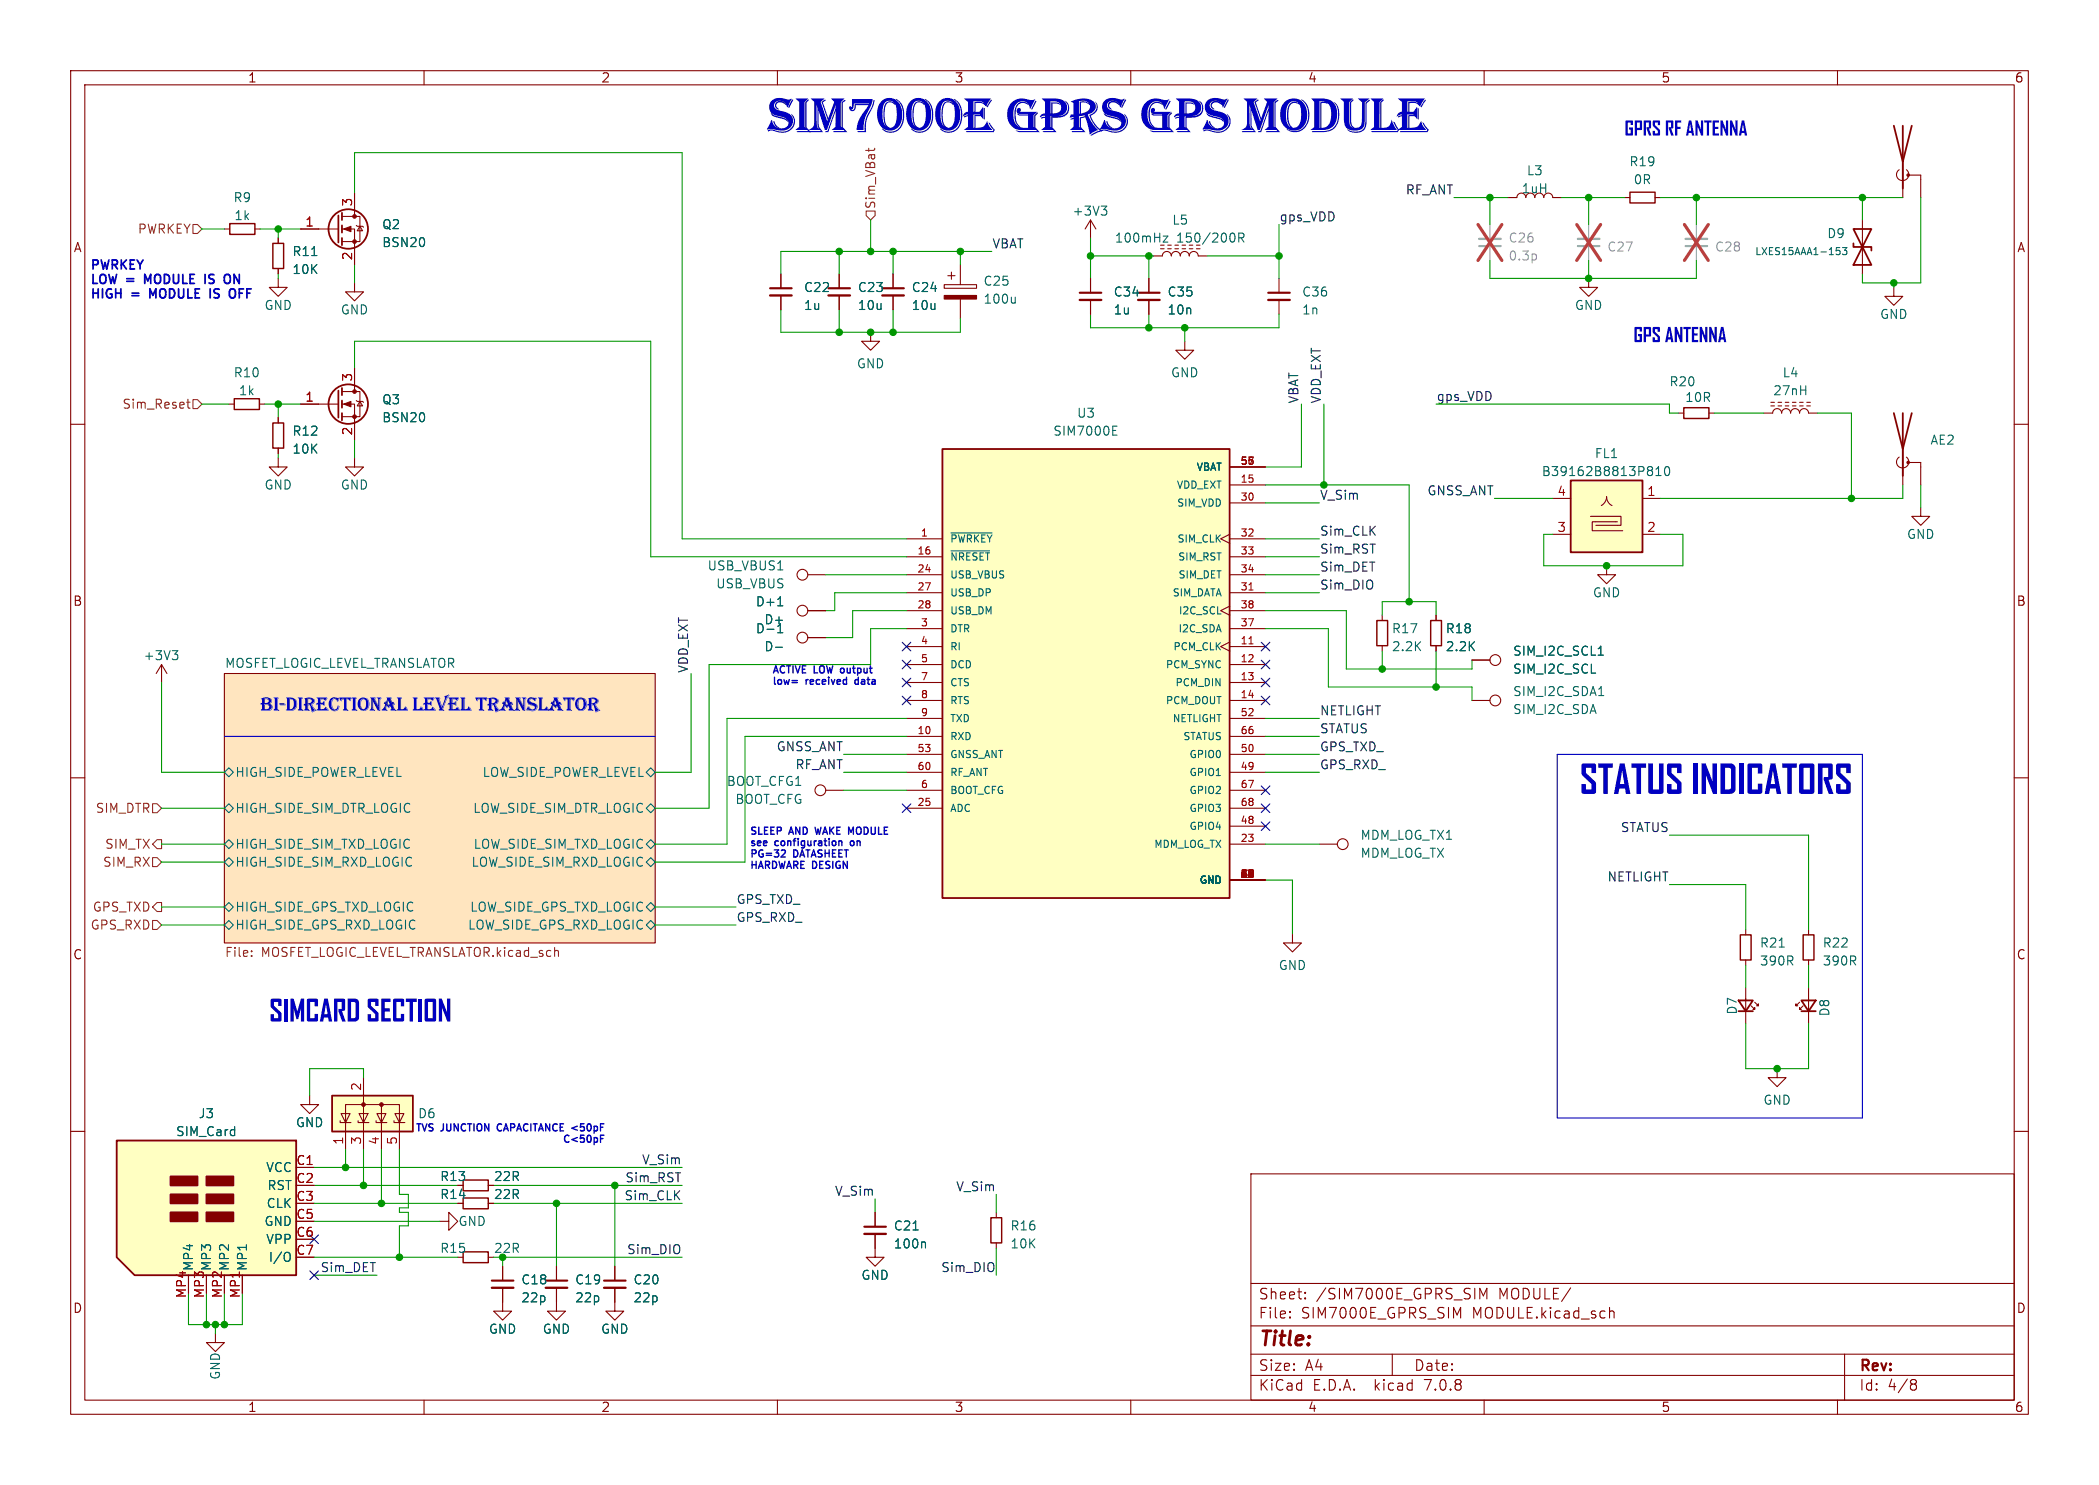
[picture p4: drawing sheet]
<svg xmlns="http://www.w3.org/2000/svg" width="297mm" height="210mm" viewBox="0 0 297 210" stroke-linecap="round" stroke-linejoin="round" font-family="sans-serif">
<g fill="none" stroke="#840000" stroke-width=".15">
<path d="M10 10h277v190h-277zM12 12h273v186h-273zM60 10v2M110 10v2M160 10v2M210 10v2M260 10v2M31.7 32.4h.8M36.1 32.4h.7M39.4 39.4v1.2h1.2l-1.2 1.3-1.3-1.3h1.3M39.4 33.7v.7M39.4 38v.7"/>
<path d="M42.5 32.4h5.4M48.4 32.4h1.8v5.1M48.4 30.6h2.5v3.6h-2.5M50.2 27.3v3.3M50.4 31.9l.1 .1h.8l.1 .1M50.9 32l.4 .6h-.8zM110.5 38.7v2.1M118.7 38.7v2.1M126.4 38.7v2.1M134.1 39h1M134.6 38.5v1M135.9 37.5v2.8"/>
<path d="M154.3 31.1l-.8 1.3M154.3 31.1v2.6M154.3 39.4v2M154.3 31.1l.8 1.3M162.6 39.4v2M163.2 36.2h1.3a.64 .64 0 0 1 .6-.6 .64 .64 0 0 1 .6 .6 .64 .64 0 0 1 .7-.6 .64 .64 0 0 1 .6 .6 .64 .64 0 0 1 .6-.6 .64 .64 0 0 1 .7 .6 .64 .64 0 0 1 .6-.6 .64 .64 0 0 1 .6 .6h1.3M164.2 35.2h.5M165.2 35.2h.5M165.2 34.7h.5M166.2 35.2h.6M167.3 35.2h.5M168.3 35.2h.5"/>
<path d="M169.3 35.2h.5M181 39.4v2M213.4 27.9h1.2a.64 .64 0 0 1 .7-.6 .64 .64 0 0 1 .6 .6M218.4 27.9a.64 .64 0 0 1 .7-.6 .64 .64 0 0 1 .6 .6h1.3M224.8 39.4v1.2h1.3l-1.3 1.3-1.3-1.3h1.3M229.9 27.9h.7M234.2 27.9h.7M263.5 31.1v7.6M268.7 24a.85 .85 0 0 0-.1 1.3 .85 .85 0 0 0 1.3 0 .85 .85 0 0 0-.2-1.3M269.2 22.9v5M270 24.8h1.8v3.1M10 60h2"/>
<path d="M32.4 57.2h.7M36.7 57.2h.8M39.4 59.1v.7M42.5 57.2h5.4M48.4 57.2h1.8v5M48.4 55.4h2.5v3.5h-2.5M50.2 40v1.3h1.2l-1.2 1.2-1.3-1.2h1.3M50.2 52.1v3.3M50.4 56.6l.1 .2h.8l.1 .1M50.9 56.8l.4 .6h-.8zM110.5 41.8v2M118.7 41.8v2"/>
<path d="M123.2 47v1.3h1.3l-1.3 1.2-1.3-1.2h1.3M126.4 41.8v2M133.6 40.3h4.6v.5h-4.6zM135.9 42.3v2.8M154.3 42.4v2.1M162.6 42.4v2.1M167.6 48.3v1.2h1.3l-1.3 1.3-1.2-1.3h1.2M181 42.4v2.1M237.5 58.4h.8M241.8 58.4h.8M249.6 58.4h1.2a.64 .64 0 0 1 .7-.6 .64 .64 0 0 1 .6 .6 .64 .64 0 0 1 .6-.6 .64 .64 0 0 1 .7 .6 .64 .64 0 0 1 .6-.6 .64 .64 0 0 1 .6 .6 .64 .64 0 0 1 .7-.6 .64 .64 0 0 1 .6 .6h1.3M250.6 57.4h.5"/>
<path d="M250.6 56.9h.5M251.6 57.4h.5M251.6 56.9h.5M252.6 57.4h.5M252.6 56.9h.5M253.6 57.4h.5M253.6 56.9h.5M254.6 57.4h.5M254.6 56.9h.5M255.7 57.4h.5M255.7 56.9h.5M268 40.6v1.3h1.2l-1.2 1.3-1.3-1.3h1.3"/>
<path d="M285 60h2M39.4 64.8v1.2h1.2l-1.2 1.3-1.3-1.3h1.3M39.4 63.4v.7M50.2 64.8v1.2h1.2l-1.2 1.3-1.3-1.3h1.3M128.3 76.2h5M128.3 78.7h5M174 75.6l-1.3 .6 1.3 .6M174 76.2h5.1M174 68.6h5.1M174 78.7h5.1M174 71.1h5.1M174 66h5.1"/>
<path d="M219.7 70.5h2.5M219.7 75.6h2.5M225 73h4.4v1.3h-3.6M226.6 71.5l.5-.5 .2-.8 .3 .8 .5 .5M228.9 73.8h-3.6v1.3h4.3M232.4 70.5h2.5M232.4 75.6h2.5M268.7 64.6a.85 .85 0 0 0-.1 1.3 .85 .85 0 0 0 1.3 0 .85 .85 0 0 0-.2-1.3M269.2 63.5v5.1M270 65.4h1.8v3.2M271.8 71.8v1.2h1.2l-1.2 1.3-1.3-1.3h1.3M22.9 94l-.8 1.3"/>
<path d="M22.9 94v2.5M22.9 94l.7 1.3M31.7 95.3h61v38.1h-61zM114.3 86.4h2.5M114.3 90.2h2.5M114.3 81.3h2.5M128.3 86.4h5M128.3 81.3h5M128.3 91.4h5M128.3 94h5M128.3 96.5h5M128.3 99.1h5"/>
<path d="M128.3 83.8h5M128.3 88.9h5M174 90.8l-1.3 .6 1.3 .7M174 85.7l-1.3 .7 1.3 .6M174 86.4h5.1M174 81.3h5.1M174 91.4h5.1M174 94h5.1M174 96.5h5.1M174 99.1h5.1M174 83.8h5.1M174 88.9h5.1"/>
<path d="M195.6 87v.8M195.6 91.3v.8M10 110h2M116.8 111.8h2.6M128.3 111.8h5M128.3 104.1h5M128.3 114.3h5M128.3 109.2h5M128.3 106.7h5M128.3 101.6h5M174 111.8h5.1M174 104.1h5.1"/>
<path d="M174 119.4h5.1M174 114.3h5.1M174 116.8h5.1M174 109.2h5.1M174 106.7h5.1M174 101.6h5.1M285 110h2M174 124.5h5.1M182.9 132.1v1.3h1.2l-1.2 1.2-1.3-1.2h1.3M247 131.4v.8M247 135.8v.7M247 139.7v5.1"/>
<path d="M10 160h2M43.8 154.9v1.3h1.3l-1.3 1.3-1.3-1.3h1.3M48.1 158.5v.3h1.6M48.3 157.5h1.2l-.6 1.3zM48.9 158.8v-2.6h5.1v2.6M48.9 158.8v3.8M50.7 158.5v.3h1.5M50.8 157.5h1.3l-.7 1.3zM51.4 152.4v10.2M53.2 158.5v.3h1.5M53.3 157.5h1.3l-.6 1.3zM54 156.2h2.5v2.6"/>
<path d="M54 158.8v3.8M55.8 158.5v.3h1.5M55.9 157.5h1.2l-.6 1.3zM56.5 158.8v3.8M247.8 142.2l.5 .5v-.2v.2h-.3M248.3 141.7l.5 .5v-.2v.2h-.3M285 160h2M62.2 172.7h1.3v-1.2l1.3 1.2-1.3 1.3v-1.3M69.1 167.6h.7M69.1 177.8h.7M69.1 170.2h.7M71.1 179.1v2"/>
<path d="M78.7 179.1v2M87 179.1v2M123.8 174.5v3.3h1.3l-1.3 1.3-1.2-1.3h1.2M123.8 171.5v2M141 171.5v.7M141 175.8v.7M177 166h108v32h-108zM30.5 188.6v1.3h1.2l-1.2 1.2-1.3-1.2h1.3M60 198v2M71.1 182.1v3.3h1.3l-1.3 1.3-1.3-1.3h1.3M78.7 182.1v3.3h1.3l-1.3 1.3-1.2-1.3h1.2M87 182.1v3.3h1.3l-1.3 1.3-1.3-1.3h1.3"/>
<path d="M110 198v2M160 198v2M177 194.5h108M177 191.5h108M177 187.5h108M177 181.5h108M182.5 186.3h.1l-.1 .1M182.5 186.3v.1M182.5 185.5v.1M182.5 185.5h.1l-.1 .1M184.7 183.6v.1M184.7 183.6h-.1l.1 .1"/>
<path d="M184.7 182.8v.1M184.7 182.8h-.1l.1 .1M197 191.5v3M206.2 186l.5-1.1v1.5M209.4 183.7v-1.5l.5 1.1 .5-1.1v1.5M210 198v2M227.7 185.5a.37 .37 0 0 1 .7 .1v.8M260 198v2M261 191.5v6.5M270.6 195.1h.3l.3 .3-.1 .2-.2 .1M270.6 195.7h.3M270.9 195.7l.2 .2 .1 .4-.3 .3h-.3"/>
<circle cx="113.5" cy="81.3" r=".76"/>
<circle cx="113.5" cy="86.4" r=".76"/>
<circle cx="113.5" cy="90.2" r=".76"/>
<circle cx="116.1" cy="111.8" r=".76"/>
</g>
<path d="M31.7 95.3h61v38.1h-61z" fill="#ffe5bf" stroke="#ffe5bf" stroke-width=".14"/>
<g fill="none" stroke="#006464" stroke-width=".15">
<path d="M44.1 36.1h.7M155.8 29.2h.8l-.4 .4M156.4 29.6l.2 .3v.3l-.2 .2M164.6 33.4h.7l-.7 .8h.7M174.7 33.2v.8M175.3 33.6h.6l.1-.2v-.3l-.2-.1h-.5v1.2M175.6 33.6l.4 .6M259.8 35h.5M259.9 35.4h.3l.2 .2-.1 .3-.4 .1M260.7 35h.6l-.3 .4 .3 .1v.4l-.2 .1-.4-.1M143.7 42v.9M143.7 42.7l-.2 .2"/>
<path d="M134.6 75.4h5.8M134.6 77.9h5.4M157.4 60.9h.5M157.4 61.5h.7M157.4 60.3h.7M234.3 67.3h.7M234.3 66.3l.4-.3v1.3M235.6 66.1l.2-.1a.69 .69 0 0 1 .3 1.1l-.2 .2a.68 .68 0 0 1-.3-1.2zM24.4 92h.8l-.5 .5M24.9 92.5l.3 .2v.3l-.3 .3M109.7 91.5h1M110 85.7h.8"/>
<path d="M110 89.5h.8M110 80.6h.8M110.4 88.2v1.3M31.7 109.2l.7-.6 .6 .6-.6 .7zM31.7 114.3l.7-.6 .6 .6-.6 .6zM31.7 119.4l.7-.7 .6 .7-.6 .6zM91.4 109.2l.7-.6 .6 .6-.6 .7zM91.4 114.3l.7-.6 .6 .6-.6 .6zM91.4 119.4l.7-.7 .6 .7-.6 .6zM31.7 121.9l.7-.6 .6 .6-.6 .7zM31.7 128.3l.7-.7 .6 .7-.6 .6zM32.4 130.2l.6 .6-.6 .6-.7-.6z"/>
<path d="M91.4 121.9l.7-.6 .6 .6-.6 .7zM91.4 130.8l.7-.6 .6 .6-.6 .6zM91.4 128.3l.7-.7 .6 .7-.6 .6zM251.8 133.9h.7M129.2 173.9h.7M130.8 175.6l.2 .2v.7"/>
</g>
<path d="M35.6 135.1v.2M35.6 134.5v.1" fill="none" stroke="#725600" stroke-width=".15"/>
<path d="M32.5 31.6h3.6v1.5h-3.6zM38.6 34.4h1.5v3.6h-1.5zM230.6 27.2h3.6v1.5h-3.6zM33.1 56.4h3.6v1.5h-3.6zM38.6 59.8h1.5v3.6h-1.5zM238.3 57.7h3.5v1.5h-3.5zM194.8 87.8h1.5v3.5h-1.5zM246.3 132.2h1.5v3.6h-1.5zM65.5 166.9h3.6v1.5h-3.6zM65.5 177h3.6v1.6h-3.6zM65.5 169.4h3.6v1.5h-3.6zM140.2 172.2h1.5v3.6h-1.5z" fill="none" stroke="#840000" stroke-width=".2"/>
<path d="M109 41.8h3M117.2 41.8h3.1M124.8 41.8h3.1M152.8 42.4h3M161 42.4h3.1M179.5 42.4h3M122.3 174.5h3M69.6 182.1h3M77.2 182.1h3.1M85.5 182.1h3" fill="none" stroke="#840000" stroke-width=".33"/>
<path d="M109 40.8h3M117.2 40.8h3.1M124.8 40.8h3.1M152.8 41.4h3M161 41.4h3.1M179.5 41.4h3M122.3 173.5h3M69.6 181.1h3M77.2 181.1h3.1M85.5 181.1h3" fill="none" stroke="#840000" stroke-width=".3"/>
<g fill="none" stroke="#840000" stroke-width=".25">
<path d="M268 17.8l1.2 5.1 1.3-5.1M269.2 17.8v8.9M47.9 30.5v3.8M48.4 30.1v1M48.4 31.9v1M48.4 33.7v1M262.3 34.4v.5h2.5v.5M262.3 32.4h2.5l-2.5 5.1h2.5zM47.9 55.2v3.9M48.4 54.9v1M48.4 56.6v1.1M48.4 58.4v1"/>
<path d="M268 58.4l1.2 5.1 1.3-5.1M269.2 58.4v8.9M133.3 63.5h40.7v63.5h-40.7zM222.2 67.9h10.2v10.2h-10.2zM47 154.9h11.4v5.1h-11.4zM246 141.5h2l-1 1.5zM246 143h2"/>
<circle cx="49.3" cy="32.4" r="2.79"/>
<circle cx="49.3" cy="57.1" r="2.79"/>
</g>
<g fill="#840000" stroke="#840000" stroke-width=".15">
<path d="M133.6 41.8h4.6v.5h-4.6z"/>
<path d="M48.6 32.4l1.1-.4v.8z"/>
<path d="M48.6 57.2l1.1-.4v.7z"/>
<circle cx="270" cy="65.4" r=".18"/>
<circle cx="270" cy="24.8" r=".18"/>
<circle cx="50.2" cy="34.2" r=".25"/>
<circle cx="50.2" cy="30.6" r=".25"/>
<circle cx="51.4" cy="156.2" r=".25"/>
<circle cx="54" cy="156.2" r=".25"/>
<circle cx="50.2" cy="58.9" r=".25"/>
<circle cx="50.2" cy="55.4" r=".25"/>
</g>
<path d="M209.3 33.8h3M223.3 33.8h3M238.5 33.8h3.1" fill="none" stroke="#a1a1a1" stroke-width=".33"/>
<path d="M209.3 34.8h3M223.3 34.8h3M238.5 34.8h3.1" fill="none" stroke="#a1a1a1" stroke-width=".3"/>
<path d="M210.8 31.8v2M210.8 34.8v2M224.8 31.8v2M224.8 34.8v2M240 31.8v2M240 34.8v2" fill="none" stroke="#a1a1a1" stroke-width=".15"/>
<path d="M209.1 31.8l3.4 5M212.5 31.8l-3.4 5M223.1 31.8l3.4 5M226.5 31.8l-3.4 5M238.3 31.8l3.4 5M241.7 31.8l-3.4 5" fill="none" stroke="#eb3a3d" stroke-width=".46"/>
<g fill="#ffffc2" stroke="#ffffc2" stroke-width=".14">
<path d="M222.2 67.9h10.2v10.2h-10.2z"/>
<path d="M47 154.9h11.4v5.1h-11.4z"/>
<path d="M133.3 63.5h40.7v63.5h-40.7z"/>
</g>
<path d="M217.3 36v.6" fill="none" stroke="#989898" stroke-width=".15"/>
<path d="M176.7 91.1h.6M176.7 83.4h.6" fill="none" stroke="#a90000" stroke-width=".15"/>
<path d="M16.5 161.3h25.4v19h-22.9l-2.5-2.5z" fill="#ffffc2"/>
<g fill="#840000" stroke="#840000" stroke-width=".25">
<path d="M29.2 171.5h3.8v1.2h-3.8z"/>
<path d="M29.2 168.9h3.8v1.3h-3.8z"/>
<path d="M29.2 166.4h3.8v1.2h-3.8z"/>
<path d="M24.1 171.5h3.8v1.2h-3.8z"/>
<path d="M24.1 168.9h3.8v1.3h-3.8z"/>
<path d="M24.1 166.4h3.8v1.2h-3.8z"/>
</g>
<path d="M254.9 141.5h2l-1 1.5zM254.9 143h2M16.5 161.3h25.4v19h-22.9l-2.5-2.5z" fill="none" stroke="#840000" stroke-width=".25"/>
<g fill="none" stroke="#840000" stroke-width=".15">
<path d="M39.4 33.7v.7M39.4 38v.7M42.5 32.4h2.6M50.2 27.3v2.5M50.2 34.9v2.6M110.5 38.7v2.1M118.7 38.7v2.1M126.4 38.7v2.1M154.3 39.4v2M162.6 39.4v2M39.4 59.1v.7M42.5 57.2h2.6"/>
<path d="M50.2 52.1v2.5M50.2 59.7v2.5M110.5 41.8v2M118.7 41.8v2M126.4 41.8v2M154.3 42.4v2.1M162.6 42.4v2.1M39.4 63.4v.7M114.3 86.4h2.5M114.3 90.2h2.5M203.2 87v.8M203.2 91.3v.8"/>
<path d="M208.3 99.1h2.5M208.3 93.3h2.5M227.3 80v1.3h1.3l-1.3 1.3-1.2-1.3h1.2M186.7 119.4h2.5M255.9 131.4v.8M255.9 135.8v.7M255.9 139.7v5.1M251.5 151.1v1.3h1.2l-1.2 1.3-1.3-1.3h1.3M254.6 141.7l-.5 .5v-.2v.2h.3M255.1 142.2l-.5 .5v-.2v.2h.3M41.9 165.1h2.5M69.1 170.2h.7"/>
<path d="M69.1 167.6h.7M71.1 179.1v2M78.7 179.1v2M87 179.1v2M123.8 171.5v2M123.8 174.5v2M71.1 182.1v2.1M78.7 182.1v2.1M87 182.1v2.1"/>
<circle cx="211.6" cy="99.1" r=".76"/>
<circle cx="211.6" cy="93.3" r=".76"/>
<circle cx="190" cy="119.4" r=".76"/>
</g>
<path d="M44.1 36.1h.7M109.7 91.5h1M110 85.7h.8M110 89.5h.8M110.4 88.2v1.3M226.1 92.7h.8M226.2 98.4h.7M40.8 177.1l.1 .1a.81 .81 0 0 1-.1 1.2M129.2 173.9h.7M130.8 175.6l.2 .2v.7" fill="none" stroke="#006464" stroke-width=".15"/>
<path d="M202.4 87.8h1.6v3.5h-1.6zM255.1 132.2h1.6v3.6h-1.6z" fill="none" stroke="#840000" stroke-width=".2"/>
<path d="M27.3 31.8h.6l.7 .6-.7 .6h-.6zM122.6 29.8h1.2v.7l-.6 .6-.6-.6zM26.4 56.9h.5M26.6 56.5v1l.1 .2h.2M27.3 56.5h.6l.7 .7-.7 .6h-.6zM21.6 113.7h.6l.7 .6-.7 .6h-.6zM22.2 118.7h.7v1.3h-.7l-.6-.6zM21.6 130.2h.6l.7 .6-.7 .6h-.6zM21.6 121.3h.6l.7 .6-.7 .7h-.6zM22.2 127.6h.7v1.3h-.7l-.6-.6z" fill="none" stroke="#725600" stroke-width=".15"/>
<path d="M112.1 96.2h.7M112.1 96.5h.7M121 96.2v.5M115.3 117l.3 1M119 118.9l.1 .2v.5M120.4 119v.5M111.1 120.5l-.6 .7h.6M85 161h.3M85 160.5v1" fill="none" stroke="#0000c2" stroke-width=".2"/>
<path d="M20.9 39.7l-.4-.9v1.3M29.6 38.9v.4M32.3 38.8l.1 .1a.81 .81 0 0 1-.1 1.2M21.6 41.8l-.4-.9v1.2M29.6 40l.1 .1M30.3 42.1h.2M30.3 41v.3M33 40.9h.1a.81 .81 0 0 1-.1 1.2" fill="none" stroke="#0000c2" stroke-width=".25"/>
<path d="M31.7 104.1h61M220.3 106.7h43.2v51.4h-43.2z" fill="none" stroke="#0000c2" stroke-width=".15"/>
<g fill="none" stroke="#009600" stroke-width=".15">
<path d="M28.6 32.4h3.1M36.8 32.4h5.7M39.4 32.4v1.3M39.4 38.7v.7M50.2 27.3v-5.7h46.3v54.6h31.8M50.2 37.5v2.5M118.7 35.6v3.1M123.2 31.1v4.5M126.4 35.6v3.1M135.9 35.6v1.9M140.3 35.6h-29.8v3.1M154.3 36.2h8.9"/>
<path d="M154.3 33.7v5.7M162.6 36.2v3.2M170.8 36.2h10.2M181 31.8v7.6M205.7 27.9h7.7M210.8 36.8v2.6h29.2v-2.6M210.8 27.9v3.9M221 27.9h8.9M224.8 27.9v3.9M224.8 36.8v2.6M234.9 27.9h34.3M240 27.9v3.9"/>
<path d="M263.5 27.9v3.2M271.8 27.9v12.1h-8.3v-1.3M28.6 57.2h3.8M37.5 57.2h5M39.4 57.2v1.9M50.2 52.1v-3.8h41.9v30.4h36.2M110.5 43.8v3.2h25.4v-1.9M118.7 43.8v3.2M126.4 43.8v3.2M154.3 44.5v1.9h26.7v-1.9M162.6 44.5v1.9M167.6 46.4v1.9"/>
<path d="M184.1 57.2v8.8h-5M187.3 57.2v11.4M203.2 57.2h33v1.2h1.3M242.6 58.4h7M257.2 58.4h4.8v12.1M268 40v.6M39.4 64.1v.7M50.2 62.2v2.6M179.1 76.2h7.6M179.1 78.7h7.6M179.1 68.6h20.3v16.5M179.1 71.1h7.6"/>
<path d="M211.5 70.5h8.2M219.7 75.6h-1.3v4.4h19.7v-4.4h-3.2M269.2 68.6v1.9h-34.3M271.8 68.6v3.2M22.9 96.5v12.7h8.8M97.8 95.3v13.9h-5.1M116.8 81.3h11.5M128.3 88.9h-5.1v5.1h-22.9v20.3h-7.6M128.3 86.4h-7.7v3.8h-3.8M128.3 83.8h-10.2v2.6h-1.3M179.1 86.4h11.4v8.2h17.8v-1.3M179.1 88.9h8.9v8.3h20.3v1.9"/>
<path d="M179.1 83.8h7.6M179.1 81.3h7.6M195.6 87v-1.9h7.6v1.9M195.6 92.1v2.5M203.2 92.1v5.1M22.9 114.3h8.8M22.9 119.4h8.8M119.4 109.2h8.9M119.4 106.7h8.9M119.4 111.8h8.9M128.3 101.6h-25.4v17.8h-10.2M128.3 104.1h-22.9v17.8h-12.7"/>
<path d="M179.1 109.2h7.6M179.1 119.4h7.6M179.1 101.6h7.6M179.1 104.1h7.6M179.1 106.7h7.6M236.2 118.1h19.7v13.3M22.9 130.8h8.8M22.9 128.3h8.8M22.9 121.9h8.8M92.7 130.8h11.4M92.7 128.3h11.4M179.1 124.5h3.8v7.6"/>
<path d="M236.2 125.1h10.8v6.3M247 136.5v3.2M255.9 136.5v3.2M51.4 152.4v-1.3h-7.6v3.8M247 144.8v6.3h8.9v-6.3M44.4 177.8h20.4M44.4 170.2h20.4M44.4 167.6h20.4M44.4 165.1h52.1M44.4 172.7h17.8M48.9 162.6v2.5M51.4 162.6v5"/>
<path d="M54 162.6v7.6M56.5 162.6v6.3h1.3v1.9h-1.3v.7h1.3v1.9h-1.3v4.4M69.8 170.2h26.7M69.8 167.6h26.7M78.7 170.2v8.9M87 167.6v11.5M96.5 177.8h-25.4v1.3M123.8 169.5v2M141 168.9v2.6M141 176.5v3.8M26.7 182.9v4.4h7.6v-4.4M29.2 182.9v4.4"/>
<path d="M30.5 187.3v1.3M31.7 182.9v4.4M44.4 180.3h8.9"/>
</g>
<g fill="none" stroke="#000084" stroke-width=".15">
<path d="M127.7 90.8l1.2 1.2M127.7 98.5l1.2 1.2M127.7 95.9l1.2 1.2M127.7 93.4l1.2 1.2M128.9 90.8l-1.2 1.2M128.9 98.5l-1.2 1.2M128.9 95.9l-1.2 1.2M128.9 93.4l-1.2 1.2M178.5 95.9l1.2 1.2M178.5 98.5l1.2 1.2M178.5 93.4l1.2 1.2M178.5 90.8l1.2 1.2"/>
<path d="M179.7 95.9l-1.2 1.2M179.7 98.5l-1.2 1.2M179.7 93.4l-1.2 1.2M179.7 90.8l-1.2 1.2M127.7 113.7l1.2 1.2M128.9 113.7l-1.2 1.2M178.5 116.2l1.2 1.2M178.5 111.2l1.2 1.2M178.5 113.7l1.2 1.2M179.7 116.2l-1.2 1.2M179.7 111.2l-1.2 1.2M179.7 113.7l-1.2 1.2"/>
<path d="M43.8 174.7l1.3 1.2M43.8 179.7l1.3 1.2M45.1 174.7l-1.3 1.2M45.1 179.7l-1.3 1.2"/>
</g>
<g fill="#009600" stroke="#009600" stroke-width=".15">
<circle cx="118.7" cy="47" r=".46"/>
<circle cx="118.7" cy="35.6" r=".46"/>
<circle cx="123.2" cy="47" r=".46"/>
<circle cx="126.4" cy="47" r=".46"/>
<circle cx="39.4" cy="32.4" r=".46"/>
<circle cx="39.4" cy="57.2" r=".46"/>
<circle cx="56.5" cy="177.8" r=".46"/>
<circle cx="87" cy="167.6" r=".46"/>
<circle cx="78.7" cy="170.2" r=".46"/>
<circle cx="71.1" cy="177.8" r=".46"/>
<circle cx="54" cy="170.2" r=".46"/>
<circle cx="30.5" cy="187.3" r=".46"/>
<circle cx="31.7" cy="187.3" r=".46"/>
<circle cx="29.2" cy="187.3" r=".46"/>
<circle cx="48.9" cy="165.1" r=".46"/>
<circle cx="51.4" cy="167.6" r=".46"/>
<circle cx="227.3" cy="80" r=".46"/>
<circle cx="251.5" cy="151.1" r=".46"/>
<circle cx="262" cy="70.5" r=".46"/>
<circle cx="263.5" cy="27.9" r=".46"/>
<circle cx="240" cy="27.9" r=".46"/>
<circle cx="268" cy="40" r=".46"/>
<circle cx="199.4" cy="85.1" r=".46"/>
<circle cx="203.2" cy="97.2" r=".46"/>
<circle cx="195.6" cy="94.6" r=".46"/>
<circle cx="224.8" cy="27.9" r=".46"/>
<circle cx="224.8" cy="39.4" r=".46"/>
<circle cx="210.8" cy="27.9" r=".46"/>
<circle cx="162.6" cy="46.4" r=".46"/>
<circle cx="167.6" cy="46.4" r=".46"/>
<circle cx="187.3" cy="68.6" r=".46"/>
<circle cx="162.6" cy="36.2" r=".46"/>
<circle cx="154.3" cy="36.2" r=".46"/>
<circle cx="181" cy="36.2" r=".46"/>
<circle cx="126.4" cy="35.6" r=".46"/>
<circle cx="123.2" cy="35.6" r=".46"/>
<circle cx="135.9" cy="35.6" r=".46"/>
</g>
<text font-size="7" fill="#0000c2" x="108.6" y="19.5">SIM7000E GPRSGPSMODULE</text>
<g font-size="5.6" fill="#0000c2">
<text x="223.5" y="112.9">STATUS</text>
<text x="239.3" y="112.9">INDICATORS</text>
</g>
<g font-size="4.2" fill="#0000c2">
<text x="38.1" y="145">SIMCARD</text>
<text x="51.8" y="145">SECTION</text>
</g>
<g font-size="2.8" fill="#0000c2">
<text x="229.9" y="19.5">GPRS ANTENNA</text>
<text x="235.6" y="19.5">RF</text>
<text x="231.1" y="48.7">GPS</text>
<text x="235.6" y="48.7">ANTENNA</text>
<text x="36.8" y="100.9">BI-DIRECTIONAL</text>
<text x="58.3" y="100.9">LEVELTRANSLATOR</text>
</g>
<text font-size="2.8" fill="#840000" x="178" y="190.9">Title:</text>
<g font-size="2.1" fill="#840000">
<text x="178" y="184">Sheet:</text>
<text x="186.2" y="184">/SIM7000E_GPRS_SIM</text>
<text x="212.1" y="184">MODULE/</text>
<text x="178" y="186.7">File:</text>
<text x="184.1" y="186.7">SIM7000E_GPRS_SIM</text>
<text x="208.4" y="186.7">MODULE.kicad_sch</text>
<text x="178" y="196.9">KiCad</text>
<text x="178" y="194.1">Size:</text>
<text x="184.7" y="194.1">A4</text>
<text x="185.7" y="196.9">E.D.A.</text>
<text x="194.6" y="196.9">kicad</text>
<text x="200" y="194.1">Date:</text>
<text x="201.8" y="196.9">7.0.8</text>
<text x="263" y="194.3">Rev:</text>
<text x="263" y="196.9">Id:</text>
<text x="267.1" y="196.9">4/8</text>
</g>
<g font-size="1.8" fill="#840000">
<text x="35" y="11.9">1</text>
<text x="85" y="11.9">2</text>
<text x="135" y="11.9">3</text>
<text x="185" y="11.9">4</text>
<text x="235" y="11.9">5</text>
<text x="285" y="11.9">6</text>
<text x="10.3" y="35.9">A</text>
<text x="285.3" y="35.9">A</text>
<text x="10.3" y="85.9">B</text>
<text x="285.3" y="85.9">B</text>
<text x="10.3" y="135.9">C</text>
<text x="285.3" y="135.9">C</text>
<text x="62.2" y="167.2">R13</text>
<text x="62.2" y="169.8">R14</text>
<text x="10.3" y="185.9">D</text>
<text x="285.3" y="185.9">D</text>
<text x="35" y="199.9">1</text>
<text x="85" y="199.9">2</text>
<text x="135" y="199.9">3</text>
<text x="185" y="199.9">4</text>
<text x="235" y="199.9">5</text>
<text x="285" y="199.9">6</text>
</g>
<g font-size="1.8" fill="#006464">
<text x="230.5" y="23.7">R19</text>
<text x="32.9" y="28.8">R9</text>
<text x="215.2" y="27.5">1uH</text>
<text x="215.9" y="25">L3</text>
<text x="231.1" y="26.3">0R</text>
<text x="33.1" y="31.3">1k</text>
<text x="54" y="32.6">Q2</text>
<text x="54" y="35.2">BSN20</text>
<text x="151.7" y="30.7">+3V3</text>
<text x="157.7" y="34.5">100mHz</text>
<text x="165.8" y="32">L5</text>
<text x="166.5" y="34.5">150/200R</text>
<text x="258.5" y="33.9">D9</text>
<text x="41.3" y="36.4">R11</text>
<text x="41.3" y="39">10K</text>
<text x="113.7" y="41.5">C22</text>
<text x="121.3" y="41.5">C23</text>
<text x="128.9" y="41.5">C24</text>
<text x="139.1" y="40.6">C25</text>
<text x="37.3" y="44">GND</text>
<text x="48.1" y="44.7">GND</text>
<text x="113.7" y="44">1u</text>
<text x="121.3" y="44">10u</text>
<text x="128.9" y="44">10u</text>
<text x="139.1" y="43.2">100u</text>
<text x="157.5" y="44.7">1u</text>
<text x="157.5" y="42.1">C34</text>
<text x="165.1" y="42.1">C35</text>
<text x="165.1" y="44.7">10n</text>
<text x="184.2" y="44.7">1n</text>
<text x="184.2" y="42.1">C36</text>
<text x="222.8" y="44">GND</text>
<text x="265.9" y="45.3">GND</text>
<text x="33" y="53.6">R10</text>
<text x="121.2" y="52.3">GND</text>
<text x="165.6" y="53.6">GND</text>
<text x="252.1" y="53.6">L4</text>
<text x="33.7" y="56.1">1k</text>
<text x="54" y="57.4">Q3</text>
<text x="54" y="59.9">BSN20</text>
<text x="152.3" y="59.3">U3</text>
<text x="236.1" y="54.8">R20</text>
<text x="238.4" y="57.1">10R</text>
<text x="250.8" y="56.1">27nH</text>
<text x="41.3" y="61.8">R12</text>
<text x="41.3" y="64.4">10K</text>
<text x="148.9" y="61.8">SIM7000E</text>
<text x="225.6" y="65">FL1</text>
<text x="273.1" y="63.1">AE2</text>
<text x="37.3" y="69.4">GND</text>
<text x="48.1" y="69.4">GND</text>
<text x="218.1" y="67.5">B39162B8813P810</text>
<text x="269.7" y="76.4">GND</text>
<text x="100" y="80.9">USB_VBUS1</text>
<text x="101.2" y="83.4">USB_VBUS</text>
<text x="106.9" y="86">D+1</text>
<text x="106.9" y="89.8">D-1</text>
<text x="108.1" y="88.5">D+</text>
<text x="196.9" y="89.8">R17</text>
<text x="204.5" y="89.8">R18</text>
<text x="225.3" y="84.7">GND</text>
<text x="20.2" y="93.6">+3V3</text>
<text x="31.7" y="94.5">MOSFET_LOGIC_LEVEL_TRANSLATOR</text>
<text x="108.1" y="92.3">D-</text>
<text x="196.9" y="92.3">2.2K</text>
<text x="204.5" y="92.3">2.2K</text>
<text x="214" y="92.9">SIM_I2C_SCL1</text>
<text x="214" y="95.5">SIM_I2C_SCL</text>
<text x="214" y="101.2">SIM_I2C_SDA</text>
<text x="214" y="98.7">SIM_I2C_SDA1</text>
<text x="33.2" y="110.1">HIGH_SIDE_POWER_LEVEL</text>
<text x="68.2" y="110.1">LOW_SIDE_POWER_LEVEL</text>
<text x="102.7" y="111.4">BOOT_CFG1</text>
<text x="104" y="113.9">BOOT_CFG</text>
<text x="33.2" y="115.2">HIGH_SIDE_SIM_DTR_LOGIC</text>
<text x="66.9" y="115.2">LOW_SIDE_SIM_DTR_LOGIC</text>
<text x="192.4" y="119">MDM_LOG_TX1</text>
<text x="33.2" y="120.2">HIGH_SIDE_SIM_TXD_LOGIC</text>
<text x="33.2" y="122.8">HIGH_SIDE_SIM_RXD_LOGIC</text>
<text x="66.6" y="122.8">LOW_SIDE_SIM_RXD_LOGIC</text>
<text x="66.9" y="120.2">LOW_SIDE_SIM_TXD_LOGIC</text>
<text x="192.4" y="121.5">MDM_LOG_TX</text>
<text x="33.2" y="131.7">HIGH_SIDE_GPS_RXD_LOGIC</text>
<text x="33.2" y="129.1">HIGH_SIDE_GPS_TXD_LOGIC</text>
<text x="66.1" y="131.7">LOW_SIDE_GPS_RXD_LOGIC</text>
<text x="66.4" y="129.1">LOW_SIDE_GPS_TXD_LOGIC</text>
<text x="180.8" y="137.4">GND</text>
<text x="248.9" y="136.8">390R</text>
<text x="248.9" y="134.2">R21</text>
<text x="257.8" y="134.2">R22</text>
<text x="257.8" y="136.8">390R</text>
<text x="246" y="143.6" transform="rotate(-90 246 143.6)">D7</text>
<text x="259.1" y="143.8" transform="rotate(-90 259.1 143.8)">D8</text>
<text x="24.8" y="160.9">SIM_Card</text>
<text x="28" y="158.3">J3</text>
<text x="41.8" y="159.6">GND</text>
<text x="249.4" y="156.4">GND</text>
<text x="37.6" y="166">VCC</text>
<text x="69.8" y="167.2">22R</text>
<text x="37.3" y="173.6">GND</text>
<text x="37.6" y="171">CLK</text>
<text x="37.8" y="168.5">RST</text>
<text x="64.8" y="173.6">GND</text>
<text x="69.8" y="169.8">22R</text>
<text x="27.5" y="179.8" transform="rotate(-90 27.5 179.8)">MP4</text>
<text x="32.6" y="179.8" transform="rotate(-90 32.6 179.8)">MP2</text>
<text x="35.2" y="179.8" transform="rotate(-90 35.2 179.8)">MP1</text>
<text x="37.6" y="176.1">VPP</text>
<text x="37.9" y="178.7">I/O</text>
<text x="62.2" y="177.4">R15</text>
<text x="126.4" y="176.8">100n</text>
<text x="126.4" y="174.2">C21</text>
<text x="142.9" y="174.2">R16</text>
<text x="142.9" y="176.8">10K</text>
<text x="73.7" y="181.8">C18</text>
<text x="73.7" y="184.4">22p</text>
<text x="81.3" y="181.8">C19</text>
<text x="81.3" y="184.4">22p</text>
<text x="89.5" y="181.8">C20</text>
<text x="89.5" y="184.4">22p</text>
<text x="121.8" y="181.2">GND</text>
<text x="69.1" y="188.8">GND</text>
<text x="76.7" y="188.8">GND</text>
<text x="85" y="188.8">GND</text>
<text x="31.3" y="195.2" transform="rotate(-90 31.3 195.2)">GND</text>
</g>
<g font-size="1.8" fill="#a90000">
<text x="49.9" y="29.3" transform="rotate(-90 49.9 29.3)">3</text>
<text x="43.1" y="32.1">1</text>
<text x="49.9" y="36.9" transform="rotate(-90 49.9 36.9)">2</text>
<text x="43.1" y="56.9">1</text>
<text x="49.9" y="54" transform="rotate(-90 49.9 54)">3</text>
<text x="49.9" y="61.7" transform="rotate(-90 49.9 61.7)">2</text>
<text x="220.3" y="70.2">4</text>
<text x="233" y="70.2">1</text>
<text x="220.3" y="75.3">3</text>
<text x="233" y="75.3">2</text>
<text x="51.2" y="154.4" transform="rotate(-90 51.2 154.4)">2</text>
<text x="48.6" y="162" transform="rotate(-90 48.6 162)">1</text>
<text x="51.2" y="162" transform="rotate(-90 51.2 162)">3</text>
<text x="53.7" y="162" transform="rotate(-90 53.7 162)">4</text>
<text x="56.3" y="162" transform="rotate(-90 56.3 162)">5</text>
<text x="41.8" y="164.8">C1</text>
<text x="41.8" y="167.4">C2</text>
<text x="41.8" y="169.9">C3</text>
<text x="41.8" y="172.5">C5</text>
<text x="30.1" y="179.8" transform="rotate(-90 30.1 179.8)">MP3</text>
<text x="41.8" y="175">C6</text>
<text x="41.8" y="177.5">C7</text>
<text x="26.4" y="183.7" transform="rotate(-90 26.4 183.7)">MP4</text>
<text x="29" y="183.7" transform="rotate(-90 29 183.7)">MP3</text>
<text x="31.5" y="183.7" transform="rotate(-90 31.5 183.7)">MP2</text>
<text x="34" y="183.7" transform="rotate(-90 34 183.7)">MP1</text>
</g>
<g font-size="1.8" fill="#725600">
<text x="124.1" y="29.7" transform="rotate(-90 124.1 29.7)">Sim_VBat</text>
<text x="19.4" y="33.2">PWRKEY</text>
<text x="17.2" y="58">Sim_Reset</text>
<text x="13.5" y="115.2">SIM_DTR</text>
<text x="14.5" y="122.8">SIM_RX</text>
<text x="14.8" y="120.2">SIM_TX</text>
<text x="12.7" y="131.7">GPS_RXD</text>
<text x="13" y="129.1">GPS_TXD</text>
<text x="31.7" y="135.7">File:</text>
<text x="37" y="135.7">MOSFET_LOGIC_LEVEL_TRANSLATOR.kicad_sch</text>
</g>
<g font-size="1.8" fill="#0f0f0f">
<text x="198.8" y="27.6">RF_ANT</text>
<text x="140.3" y="35.2">VBAT</text>
<text x="181" y="31.4">gps_VDD</text>
<text x="183.8" y="57.2" transform="rotate(-90 183.8 57.2)">VBAT</text>
<text x="187" y="57.2" transform="rotate(-90 187 57.2)">VDD_EXT</text>
<text x="203.2" y="56.8">gps_VDD</text>
<text x="186.7" y="70.8">V_Sim</text>
<text x="201.9" y="70.1">GNSS_ANT</text>
<text x="186.7" y="75.9">Sim_CLK</text>
<text x="186.7" y="78.4">Sim_RST</text>
<text x="186.7" y="83.5">Sim_DIO</text>
<text x="186.7" y="80.9">Sim_DET</text>
<text x="97.4" y="95.3" transform="rotate(-90 97.4 95.3)">VDD_EXT</text>
<text x="186.7" y="101.3">NETLIGHT</text>
<text x="109.8" y="106.3">GNSS_ANT</text>
<text x="186.7" y="103.8">STATUS</text>
<text x="112.5" y="108.9">RF_ANT</text>
<text x="229.2" y="117.8">STATUS</text>
<text x="227.4" y="124.7">NETLIGHT</text>
<text x="88.4" y="167.3">Sim_RST</text>
<text x="90.8" y="164.8">V_Sim</text>
<text x="88.3" y="169.8">Sim_CLK</text>
<text x="118.1" y="169.2">V_Sim</text>
<text x="135.2" y="168.6">V_Sim</text>
<text x="45.3" y="180">Sim_DET</text>
<text x="88.6" y="177.5">Sim_DIO</text>
<text x="133.1" y="180">Sim_DIO</text>
</g>
<g font-size="1.8" fill="#989898">
<text x="213.4" y="34.5">C26</text>
<text x="227.3" y="35.8">C27</text>
<text x="242.6" y="35.8">C28</text>
<text x="213.4" y="37.1">0.3p</text>
</g>
<g font-size="1.8" fill="#0000c2">
<text x="12.7" y="38.2">PWRKEY</text>
<text x="12.7" y="40.3">LOW =</text>
<text x="21" y="40.3">MODULE</text>
<text x="30.1" y="40.3">IS</text>
<text x="33.4" y="40.3">ON</text>
<text x="12.7" y="42.3">HIGH</text>
<text x="18.7" y="42.3">=</text>
<text x="21.8" y="42.3">MODULE</text>
<text x="30.8" y="42.3">IS</text>
<text x="34.1" y="42.3">OFF</text>
<text x="59.1" y="158.3">D6</text>
</g>
<text font-size="1.8" fill="#009600" x="69.8" y="177.4">22R</text>
<g font-size="1.7" fill="#0f0f0f">
<text x="186.7" y="106.3">GPS_TXD_</text>
<text x="186.7" y="108.9">GPS_RXD_</text>
<text x="104.1" y="127.9">GPS_TXD_</text>
<text x="104.1" y="130.5">GPS_RXD_</text>
</g>
<g font-size="1.4" fill="#006464">
<text x="248.2" y="36.3">LXES15AAA1-153</text>
<text x="166.4" y="69.3">VDD_EXT</text>
<text x="166.4" y="71.9">SIM_VDD</text>
<text x="169.2" y="66.8">VBAT</text>
<text x="134.4" y="76.9">~{PWRKEY}</text>
<text x="166.5" y="76.9">SIM_CLK</text>
<text x="134.4" y="79.5">~{NRESET}</text>
<text x="134.4" y="82">USB_VBUS</text>
<text x="166.6" y="79.5">SIM_RST</text>
<text x="166.6" y="82">SIM_DET</text>
<text x="134.4" y="84.6">USB_DP</text>
<text x="134.4" y="87.1">USB_DM</text>
<text x="134.4" y="89.6">DTR</text>
<text x="165.8" y="84.6">SIM_DATA</text>
<text x="166.6" y="89.6">I2C_SDA</text>
<text x="166.7" y="87.1">I2C_SCL</text>
<text x="134.4" y="92.2">RI</text>
<text x="134.4" y="94.7">DCD</text>
<text x="164.8" y="94.7">PCM_SYNC</text>
<text x="165.9" y="92.2">PCM_CLK</text>
<text x="134.4" y="97.3">CTS</text>
<text x="134.4" y="99.8">RTS</text>
<text x="164.8" y="99.8">PCM_DOUT</text>
<text x="166.2" y="97.3">PCM_DIN</text>
<text x="134.4" y="104.9">RXD</text>
<text x="134.4" y="107.4">GNSS_ANT</text>
<text x="134.4" y="102.3">TXD</text>
<text x="165.8" y="102.3">NETLIGHT</text>
<text x="167.3" y="104.9">STATUS</text>
<text x="168.2" y="107.4">GPIO0</text>
<text x="134.4" y="112.5">BOOT_CFG</text>
<text x="134.4" y="110">RF_ANT</text>
<text x="168.2" y="110">GPIO1</text>
<text x="168.2" y="112.5">GPIO2</text>
<text x="134.4" y="115">ADC</text>
<text x="168.2" y="117.6">GPIO4</text>
<text x="168.2" y="115">GPIO3</text>
<text x="163.2" y="120.1">MDM_LOG_TX</text>
<text x="169.6" y="125.2">GND</text>
</g>
<g font-size="1.4" fill="#a90000">
<text x="175.4" y="65.8">55</text>
<text x="176.2" y="65.8">7</text>
<text x="175.4" y="68.3">15</text>
<text x="175.4" y="70.9">30</text>
<text x="130.2" y="75.9">1</text>
<text x="175.4" y="75.9">32</text>
<text x="129.7" y="78.5">16</text>
<text x="129.7" y="81">24</text>
<text x="129.7" y="83.6">27</text>
<text x="175.4" y="83.6">31</text>
<text x="175.4" y="78.5">33</text>
<text x="175.4" y="81">34</text>
<text x="129.7" y="86.1">28</text>
<text x="130.2" y="88.6">3</text>
<text x="175.4" y="88.6">37</text>
<text x="175.4" y="86.1">38</text>
<text x="130.2" y="91.2">4</text>
<text x="130.2" y="93.7">5</text>
<text x="175.4" y="91.2">11</text>
<text x="175.4" y="93.7">12</text>
<text x="130.2" y="96.3">7</text>
<text x="130.2" y="98.8">8</text>
<text x="130.2" y="101.3">9</text>
<text x="175.4" y="96.3">13</text>
<text x="175.4" y="98.8">14</text>
<text x="175.4" y="101.3">52</text>
<text x="129.7" y="103.9">10</text>
<text x="129.7" y="106.4">53</text>
<text x="175.4" y="106.4">50</text>
<text x="175.4" y="103.9">66</text>
<text x="129.7" y="109">60</text>
<text x="130.2" y="111.5">6</text>
<text x="175.4" y="109">49</text>
<text x="175.4" y="111.5">67</text>
<text x="129.7" y="114">25</text>
<text x="175.4" y="119.1">23</text>
<text x="175.4" y="116.6">48</text>
<text x="175.4" y="114">68</text>
<text x="175.9" y="124.2">28</text>
<text x="176.2" y="124.2">2</text>
</g>
<g font-size="1.4" fill="#0000c2">
<text x="109.2" y="95.3">ACTIVE LOW output</text>
<text x="109.2" y="96.9">low=</text>
<text x="114.1" y="96.9">received</text>
<text x="121.4" y="96.9">data</text>
<text x="106" y="118.1">SLEEP</text>
<text x="106" y="119.7">see</text>
<text x="109.7" y="119.7">configuration</text>
<text x="111.8" y="118.1">AND</text>
<text x="115.8" y="118.1">WAKE MODULE</text>
<text x="120.8" y="119.7">on</text>
<text x="106" y="121.3">PG=32</text>
<text x="106" y="122.9">HARDWARE DESIGN</text>
<text x="112.3" y="121.3">DATASHEET</text>
<text x="58.6" y="160.1">TVS</text>
<text x="62.3" y="160.1">JUNCTION</text>
<text x="70.7" y="160.1">CAPACITANCE &lt;50pF</text>
<text x="79.4" y="161.7">C&lt;50pF</text>
</g>
</svg>
